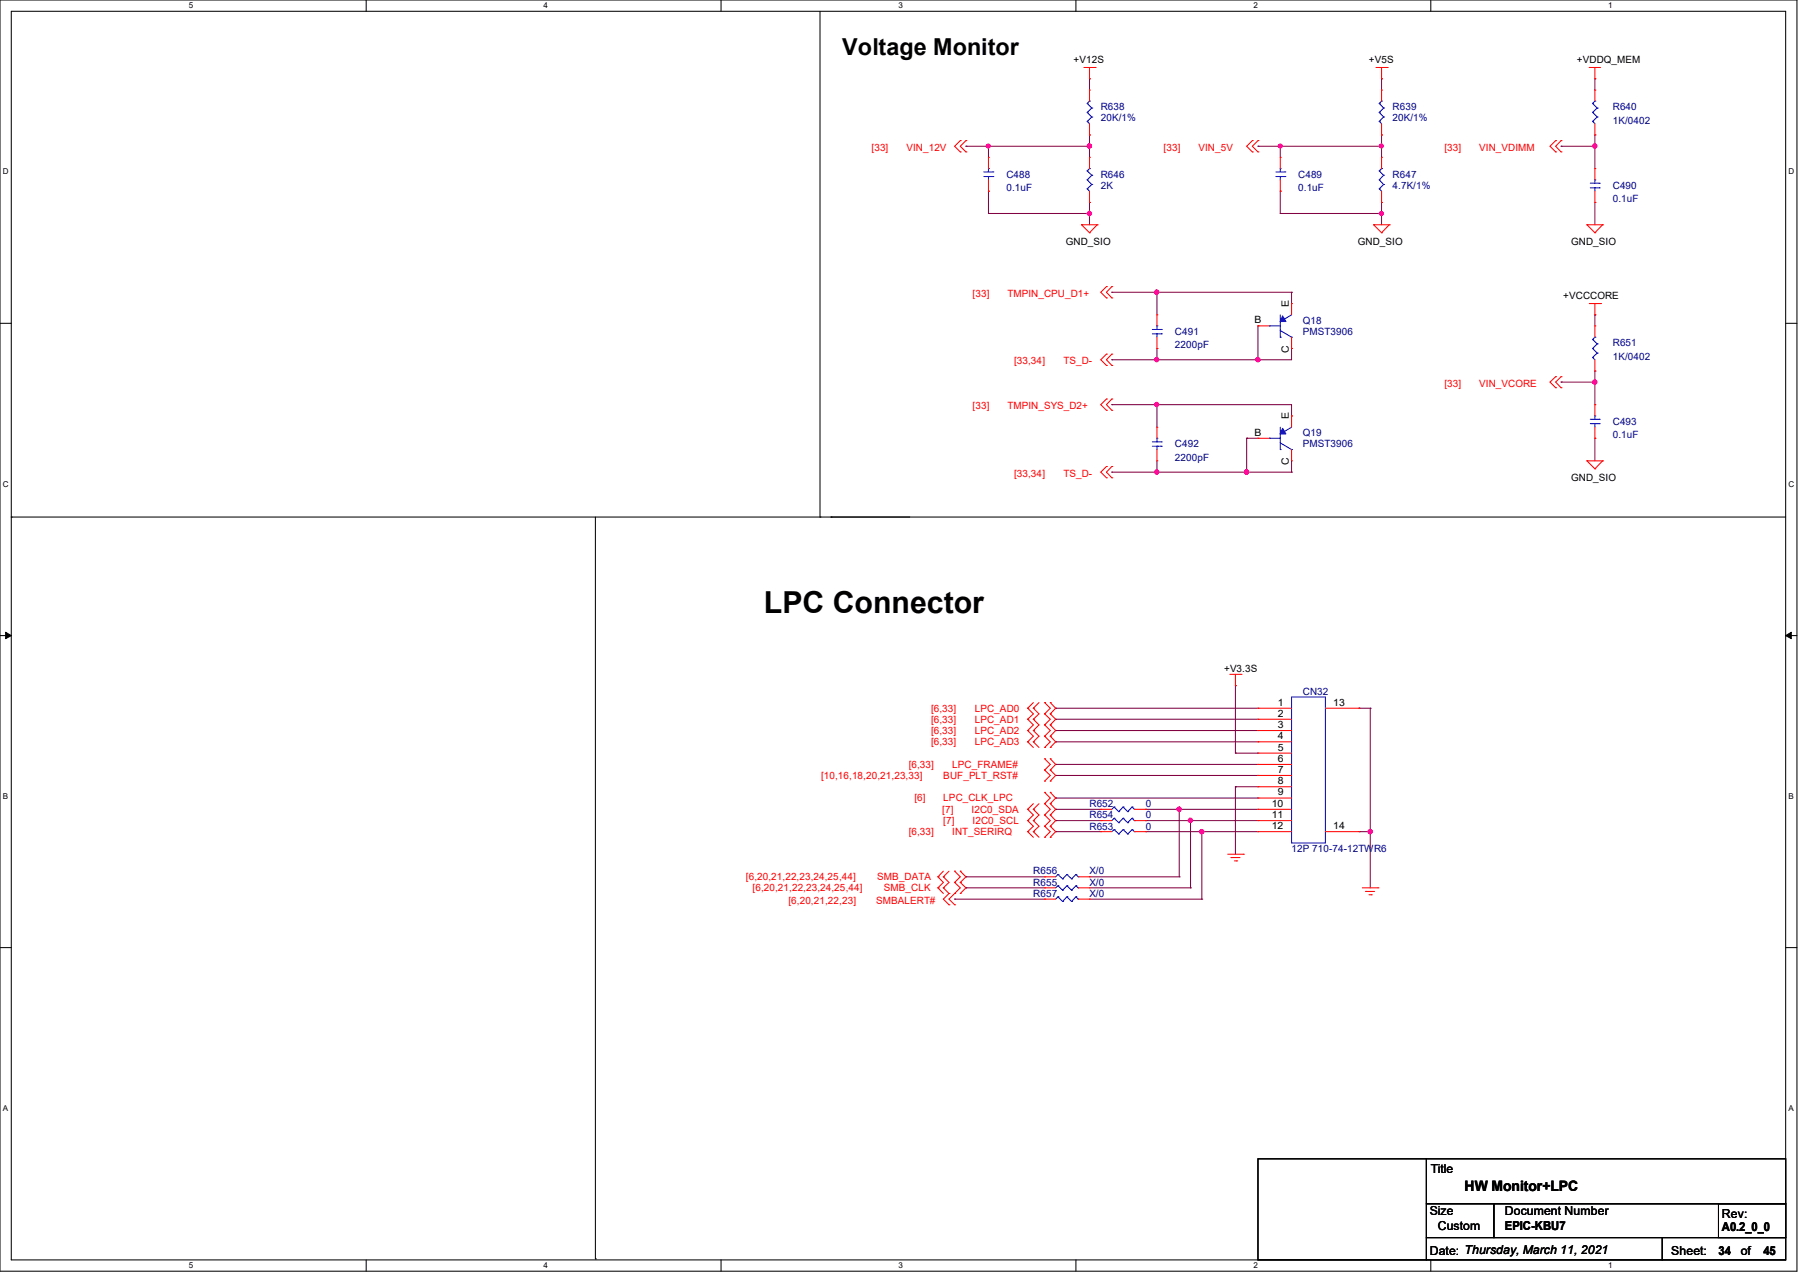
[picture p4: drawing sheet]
<svg xmlns="http://www.w3.org/2000/svg" width="297mm" height="210mm" viewBox="0 0 297 210" stroke-linecap="round" stroke-linejoin="round" font-family="sans-serif">
<path d="M0 0h296.7v209.7h-296.7zM1.9 1.9h292.9v206h-292.9z" fill="none" stroke="#000" stroke-width=".17"/>
<g fill="#fff">
<path d="M31.2 .2h.7v1.5h-.7z"/>
<path d="M31.2 208.1h.7v1.4h-.7z"/>
</g>
<path d="M60.5 0v1.9M60.5 207.9v1.8" fill="none" stroke="#000" stroke-width=".17"/>
<g fill="#fff">
<path d="M89.7 .2h.8v1.5h-.8z"/>
<path d="M89.7 208.1h.8v1.4h-.8z"/>
</g>
<path d="M119 0v1.9M119 207.9v1.8" fill="none" stroke="#000" stroke-width=".17"/>
<g fill="#fff">
<path d="M148.3 .2h.8v1.5h-.8z"/>
<path d="M148.3 208.1h.8v1.4h-.8z"/>
</g>
<path d="M177.6 0v1.9M177.6 207.9v1.8" fill="none" stroke="#000" stroke-width=".17"/>
<g fill="#fff">
<path d="M206.9 .2h.7v1.5h-.7z"/>
<path d="M206.9 208.1h.7v1.4h-.7z"/>
</g>
<path d="M236.2 0v1.9M236.2 207.9v1.8" fill="none" stroke="#000" stroke-width=".17"/>
<g fill="#fff">
<path d="M265.5 .2h.7v1.5h-.7z"/>
<path d="M265.5 208.1h.7v1.4h-.7z"/>
<path d="M.5 27.6h.9v1.5h-.9z"/>
<path d="M295.3 27.6h.9v1.5h-.9z"/>
<path d="M.5 79.1h.9v1.5h-.9z"/>
<path d="M295.3 79.1h.9v1.5h-.9z"/>
</g>
<path d="M0 53.3h1.9M294.8 53.3h1.9" fill="none" stroke="#000" stroke-width=".17"/>
<g fill="#fff">
<path d="M.5 130.6h.8v1.5h-.8z"/>
<path d="M295.3 130.6h.8v1.5h-.8z"/>
</g>
<path d="M0 104.9h1.9M294.8 104.9h1.9" fill="none" stroke="#000" stroke-width=".17"/>
<path d="M.9 104.3l1 .6-1 .5zM294.8 104.9l.9-.6v1.1z" fill="#000" stroke="#000" stroke-width=".17"/>
<g fill="#fff">
<path d="M.5 182.1h.8v1.5h-.8z"/>
<path d="M295.3 182.1h.8v1.5h-.8z"/>
</g>
<g fill="none" stroke="#000" stroke-width=".17">
<path d="M135.4 1.9v83.4M1.9 85.3h.1M1.9 85.3h292.9M98.3 85.3v122.4M135.4 85.3h.1M137.2 85.3h.1M0 156.3h1.9M294.8 156.3h1.9M207.7 191.2h27.8v16.7h-27.8zM235.5 198.6h11.1v5.6h-11.1zM235.5 191.2h59.3v7.4h-59.3zM246.6 198.6h48.2v5.6h-48.2z"/>
<path d="M283.7 198.6h11.1v5.6h-11.1zM98.3 207.7h.1M235.5 204.2h38.9v3.7h-38.9zM274.4 204.2h20.4v3.7h-20.4z"/>
</g>
<g fill="none" stroke="#800040" stroke-width=".17">
<path d="M179.9 13h.1M179.9 13v1.9M228.1 13h.1M228.1 13v1.9M263.3 13h.1M263.3 13v1.9M159.5 24.1h.1M159.5 24.1h20.4M163.2 31.5h.1M163.2 24.1h.1M163.2 35.2h.1M163.2 24.1v1.9"/>
<path d="M163.2 31.5v3.7M163.2 35.2h16.7M179.9 24.1h.1M179.9 35.2h.1M179.9 22.3h.1M179.9 33.4h.1M179.9 22.3v3.7M179.9 33.4v3.7M207.7 24.1h.1M207.7 24.1h20.4M211.4 24.1h.1M211.4 31.5h.1"/>
<path d="M211.4 35.2h.1M211.4 35.2h16.7M211.4 24.1v1.9M211.4 31.5v3.7M228.1 22.3h.1M228.1 24.1h.1M228.1 35.2h.1M228.1 33.4h.1M228.1 22.3v3.7M228.1 33.4v3.7M257.7 24.1h.1M257.7 24.1h5.6"/>
<path d="M263.3 24.1h.1M263.3 33.4h.1M263.3 22.3h.1M263.3 22.3v5.5M263.3 33.4v3.7M183.6 48.2h.1M183.6 59.4h.1M183.6 48.2h29.6M191 48.2h.1M191 57.5h.1M191 59.4h.1M191 48.2v3.7"/>
<path d="M191 57.5v1.9M207.7 59.4h.1M207.7 53.8h.1M207.7 53.8v5.6M213.2 57.5h.1M213.2 48.2h.1M213.2 48.2v1.9M213.2 57.5v1.9h-29.6M263.3 51.9h.1M263.3 51.9v1.9M183.6 77.9h.1M183.6 66.8h.1"/>
<path d="M183.6 66.8h29.6v1.8M183.6 77.9h29.6M191 66.8h.1M191 77.9h.1M191 66.8v3.7M191 76v1.9M205.8 72.3h.1M205.8 77.9h.1M205.8 72.3h1.9M205.8 72.3v5.6M213.2 68.6h.1M213.2 77.9h.1"/>
<path d="M213.2 76v1.9M257.7 63h.1M257.7 63h5.6M263.3 61.2h.1M263.3 72.3h.1M263.3 63h.1M263.3 61.2v5.6M263.3 72.3v3.7M174.3 118.7h.1M174.3 116.8h.1M174.3 118.7h33.4M174.3 116.8h33.4"/>
<path d="M204 113.1h.1M204 113.1v11.1M224.4 116.8h.1M224.4 116.8h1.8M226.2 116.8h.1M226.2 116.8v29.7M174.3 126.1h.1M174.3 120.5h.1M174.3 122.4h.1M174.3 127.9h.1M174.3 131.7h.1M174.3 133.5h.1"/>
<path d="M174.3 135.4h.1M174.3 137.2h.1M174.3 126.1h33.4M174.3 120.5h33.4M174.3 122.4h33.4M174.3 137.2h7.4M174.3 127.9h33.4M174.3 131.7h33.4M174.3 135.4h7.4M174.3 133.5h7.4M189.1 133.5h.1M189.1 135.4h.1"/>
<path d="M189.1 137.2h.1M189.1 137.2h18.6M189.1 135.4h18.6M189.1 133.5h18.6M194.7 133.5h.1M194.7 133.5v11.2M196.6 135.4h.1M196.6 135.4v11.1M198.4 137.2h.1M198.4 137.2v11.1M204 129.8h.1M204 124.2h.1"/>
<path d="M204 129.8v11.1M204 124.2h3.7M204 129.8h3.7M224.4 137.2h.1M224.4 137.2h1.8M226.2 137.2h.1M157.6 148.3h.1M157.6 148.3h14.9M159.5 144.7h.1M159.5 146.5h.1M159.5 144.7h13M159.5 146.5h13"/>
<path d="M179.9 144.7h14.8M179.9 148.3h18.5M179.9 146.5h16.7M194.7 144.7h.1M196.6 146.5h.1M198.4 148.3h.1"/>
</g>
<g fill="#f0f" stroke="#f0f" stroke-width=".17">
<circle cx="191" cy="77.9" r=".35"/>
<circle cx="263.3" cy="24.1" r=".36"/>
<circle cx="263.3" cy="63" r=".36"/>
<circle cx="191" cy="66.7" r=".35"/>
<circle cx="179.9" cy="24.1" r=".36"/>
<circle cx="163.2" cy="24.1" r=".33"/>
<circle cx="179.9" cy="35.2" r=".36"/>
<circle cx="228.1" cy="24.1" r=".33"/>
<circle cx="211.4" cy="24.1" r=".33"/>
<circle cx="228.1" cy="35.2" r=".33"/>
<circle cx="191" cy="48.2" r=".35"/>
<circle cx="191" cy="59.3" r=".35"/>
<circle cx="207.7" cy="59.3" r=".36"/>
<circle cx="205.8" cy="77.9" r=".36"/>
<circle cx="196.5" cy="135.3" r=".36"/>
<circle cx="194.7" cy="133.5" r=".36"/>
<circle cx="198.4" cy="137.2" r=".36"/>
<circle cx="226.2" cy="137.2" r=".36"/>
</g>
<g fill="none" stroke="#f00" stroke-width=".17">
<path d="M178.9 11.1h1.9M179.9 13h.1M179.9 14.9h.1M179.9 11.1v1.9M179.9 14.9v1.8M180.8 11.1h.1M227.2 11.1h1.8M228.1 13h.1M228.1 14.9h.1M228.1 11.1v1.9M228.1 14.9v1.8M229 11.1h.1"/>
<path d="M262.4 11.1h.1M262.4 11.1h1.8M263.3 13h.1M263.3 14.9h.1M263.3 11.1v1.9M263.3 14.9v1.8M158.5 23.2h.1M158.5 25.1h.1M158.5 23.2l-.9 .9 .9 1M159.5 23.2h.1M159.5 25.1h.1M159.5 23.2l-1 .9 1 1"/>
<path d="M163.2 31.5h.1M163.2 26h.1M163.2 26v1.8M163.2 29.7v1.8M178.6 37.1h.1M178.6 37.1h2.5M178.6 37.1l1.3 1.3M179.9 38.4h.1M179.9 33.4h.1M179.9 26h.1M179.9 22.3h.1M179.9 20.4v1.9"/>
<path d="M179.9 26v1.8M179.9 31.5v1.9M181.1 37.1h.1M181.1 37.1l-1.2 1.3M206.8 23.2h.1M206.8 25.1h.1M206.8 23.2l-1 .9 1 1M207.7 23.2h.1M207.7 25.1h.1M207.7 23.2l-.9 .9 .9 1M211.4 31.5h.1M211.4 26h.1"/>
<path d="M211.4 26v1.8M211.4 29.7v1.8M226.8 37.1h.1M226.8 37.1h2.6M226.8 37.1l1.3 1.3M228.1 38.4h.1M228.1 33.4h.1M228.1 26h.1M228.1 22.3h.1M228.1 20.4v1.9M228.1 26v1.8M228.1 31.5v1.9"/>
<path d="M229.4 37.1h.1M229.4 37.1l-1.3 1.3M256.8 23.2h.1M256.8 25.1h.1M256.8 23.2l-.9 .9 .9 1M257.7 23.2h.1M257.7 25.1h.1M257.7 23.2l-.9 .9 .9 1M262 37.1h.1M262 37.1h2.6M262 37.1l1.3 1.3M263.3 38.4h.1"/>
<path d="M263.3 22.3h.1M263.3 33.4h.1M263.3 27.8h.1M263.3 20.4v1.9M263.3 27.8v1.9M263.3 31.5v1.9M264.6 37.1h.1M264.6 37.1l-1.3 1.3M182.7 47.3h.1M182.7 49.1h.1M182.7 58.4h.1M182.7 47.3l-1 .9 1 .9"/>
<path d="M182.7 58.4l-1 1 1 .9M183.6 47.3h.1M183.6 49.1h.1M183.6 58.4h.1M183.6 47.3l-.9 .9 .9 .9M183.6 58.4l-.9 1 .9 .9M191 57.5h.1M191 51.9h.1M191 51.9v1.9M191 55.6v1.9M207.7 53.8h.1M207.7 53.8h1.8"/>
<path d="M213.2 50.1h.1M213.2 57.5h.1M213.2 50.1v1.8M213.2 55.6v1.9M262.4 50.1h1.8M263.3 51.9h.1M263.3 53.8h.1M263.3 50.1v1.8M263.3 53.8v1.8M263.3 59.4v1.8M264.2 50.1h.1M182.7 60.3h.1"/>
<path d="M182.7 77h.1M182.7 78.8h.1M182.7 65.8h.1M182.7 67.7h.1M182.7 77l-1 .9 1 .9M182.7 65.8l-1 1 1 .9M183.6 60.3h.1M183.6 77h.1M183.6 78.8h.1M183.6 65.8h.1M183.6 67.7h.1M183.6 77l-.9 .9 .9 .9"/>
<path d="M183.6 65.8l-.9 1 .9 .9M191 76h.1M191 70.5h.1M191 70.5v1.8M191 74.2v1.8M207.7 72.3h.1M207.7 72.3h1.8M213.2 68.6h.1M213.2 76h.1M213.2 68.6v1.9M213.2 74.2v1.8M256.8 62.1h.1"/>
<path d="M256.8 64h.1M256.8 62.1l-.9 .9 .9 1M257.7 62.1h.1M257.7 64h.1M257.7 62.1l-.9 .9 .9 1M262 76h.1M262 76h2.6M262 76l1.3 1.3M263.3 77.3h.1M263.3 61.2h.1M263.3 72.3h.1M263.3 66.8h.1"/>
<path d="M263.3 66.8v1.8M263.3 70.5v1.8M264.6 76h.1M264.6 76l-1.3 1.3M169.7 118.7h.1M169.7 116.8h.1M169.7 118.7l.9 .9-.9 .9M169.7 116.8l.9 1-.9 .9M170.6 118.7h.1M170.6 116.8h.1M170.6 118.7l.9 .9-.9 .9M170.6 116.8l.9 1-.9 .9"/>
<path d="M170.6 115.9l-.9 .9M171.5 115.9l-.9 .9M172.5 119.6h.1M172.5 117.8h.1M172.5 115.9h.1M172.5 117.8l.9 .9-.9 .9M172.5 119.6l.9 .9-.9 1M172.5 115.9l.9 .9-.9 1M173.4 119.6h.1M173.4 117.8h.1M173.4 115.9h.1M173.4 119.6l.9 .9-.9 1"/>
<path d="M173.4 117.8l.9 .9-.9 .9M173.4 115.9l.9 .9-.9 1M203 111.3h1.9M204 113.1h.1M204 111.3v1.8M204.9 111.3h.1M207.7 116.8h.1M207.7 118.7h.1M207.7 116.8h5.5M207.7 118.7h5.5M218.8 116.8h5.6M224.4 116.8h.1"/>
<path d="M169.7 122.4h.1M169.7 120.5h.1M169.7 137.2h.1M169.7 135.4h.1M169.7 133.5h.1M169.7 122.4l.9 .9M169.7 120.5l.9 1-.9 .9M169.7 137.2l.9 .9M169.7 135.4l.9 .9-.9 .9M169.7 133.5l.9 1-.9 .9M170.6 122.4h.1M170.6 120.5h.1"/>
<path d="M170.6 137.2h.1M170.6 135.4h.1M170.6 133.5h.1M170.6 122.4l.9 .9M170.6 120.5l.9 1-.9 .9M170.6 133.5l.9 1-.9 .9M170.6 137.2l.9 .9M170.6 135.4l.9 .9-.9 .9M170.6 132.6l-.9 .9M171.5 132.6l-.9 .9M172.5 123.3h.1M172.5 121.5h.1"/>
<path d="M172.5 127h.1M172.5 125.2h.1M172.5 128.9h.1M172.5 138.1h.1M172.5 136.3h.1M172.5 132.6h.1M172.5 130.7h.1M172.5 134.5h.1M172.5 121.5l.9 .9-.9 .9M172.5 125.2l.9 .9-.9 .9M172.5 127l.9 .9-.9 1M172.5 136.3l.9 .9-.9 .9"/>
<path d="M172.5 130.7l.9 1-.9 .9M172.5 134.5l.9 .9-.9 .9M172.5 132.6l.9 .9-.9 1M173.4 121.5h.1M173.4 123.3h.1M173.4 125.2h.1M173.4 127h.1M173.4 128.9h.1M173.4 136.3h.1M173.4 138.1h.1M173.4 130.7h.1M173.4 132.6h.1"/>
<path d="M173.4 134.5h.1M173.4 121.5l.9 .9-.9 .9M173.4 125.2l.9 .9-.9 .9M173.4 127l.9 .9-.9 1M173.4 136.3l.9 .9-.9 .9M173.4 130.7l.9 1-.9 .9M173.4 134.5l.9 .9-.9 .9M173.4 132.6l.9 .9-.9 1M181.7 133.5h.1M181.7 135.4h.1M181.7 137.2h.1M181.7 133.5h1.9"/>
<path d="M181.7 135.4h1.9M181.7 137.2h1.9M187.3 133.5h1.8M187.3 135.4h1.8M187.3 137.2h1.8M189.1 133.5h.1M189.1 135.4h.1M189.1 137.2h.1M207.7 120.5h.1M207.7 122.4h.1M207.7 124.2h.1M207.7 126.1h.1"/>
<path d="M207.7 127.9h.1M207.7 129.8h.1M207.7 131.7h.1M207.7 133.5h.1M207.7 135.4h.1M207.7 137.2h.1M207.7 133.5h5.5M207.7 135.4h5.5M207.7 120.5h5.5M207.7 122.4h5.5M207.7 124.2h5.5M207.7 126.1h5.5"/>
<path d="M207.7 127.9h5.5M207.7 129.8h5.5M207.7 131.7h5.5M207.7 137.2h5.5M218.8 137.2h5.6M224.4 137.2h.1M154.9 144.7h.1M154.9 146.5h.1M154.9 144.7l.8 .9-.8 .9M154.9 146.5l.8 .9M155.7 144.7h.1M155.7 146.5h.1"/>
<path d="M155.7 144.7l1 .9-1 .9M155.7 143.7l-.8 1M155.7 146.5l1 .9M156.7 147.4h.1M156.7 149.3h.1M156.7 143.7l-1 1M156.7 147.4l-1 .9 1 1M157.6 145.6h.1M157.6 143.7h.1M157.6 147.4h.1M157.6 149.3h.1M157.6 143.7l.9 1-.9 .9"/>
<path d="M157.6 145.6l.9 .9-1.8 1.8 .9 1M158.5 143.7h.1M158.5 145.6h.1M158.5 147.4h.1M158.5 143.7l1 1-1 .9M158.5 145.6l1 .9-1 .9M172.5 144.7h.1M172.5 146.5h.1M172.5 148.3h.1M172.5 146.5h1.8M172.5 144.7h1.8M172.5 148.3h1.8"/>
<path d="M178 146.5h1.9M178 144.7h1.9M178 148.3h1.9M179.9 144.7h.1M179.9 146.5h.1M179.9 148.3h.1M202.7 140.9h2.6M203.2 141.5h.1M203.2 141.5h1.5M203.8 142h.4M204.2 142h.1M205.3 140.9h.1"/>
<path d="M224.9 146.5h2.6M225.5 147.1h.1M225.5 147.1h1.4M226 147.6h.4M226.4 147.6h.1M227.5 146.5h.1"/>
</g>
<g fill="none" stroke="#00f" stroke-width=".17">
<path d="M179.5 17.1h.1M179.5 18.5h.1M179.5 17.1l.8 .7M179.5 18.5l.8 .8M179.9 16.7h.1M179.9 16.7l-.4 .4M180.3 19.3h.1M180.3 17.8h.1M180.3 19.3l-.8 .7M180.3 17.8l-.8 .7M227.7 17.1h.1M227.7 18.5h.1"/>
<path d="M227.7 17.1l.7 .7M227.7 18.5l.7 .8M228.1 16.7h.1M228.1 16.7l-.4 .4M228.4 19.3h.1M228.4 17.8h.1M228.4 19.3l-.7 .7M228.4 17.8l-.7 .7M262.9 17.1h.1M262.9 18.5h.1M262.9 17.1l.8 .7M262.9 18.5l.8 .8"/>
<path d="M263.3 16.7h.1M263.3 16.7l-.4 .4M263.7 19.3h.1M263.7 17.8h.1M263.7 19.3l-.8 .7M263.7 17.8l-.8 .7M162.4 28.4h1.5M162.4 29.1h1.5M163.2 27.8h.1M163.2 29.1h.1M163.2 27.8v.6M163.2 29.1v.6"/>
<path d="M163.9 28.4h.1M163.9 29.1h.1M179.5 28.2h.1M179.5 31.2h.1M179.5 29.7h.1M179.5 20h.1M179.5 28.2l.8 .7M179.5 31.2l.4 .3M179.5 29.7l.8 .7M179.5 20l.4 .4M179.9 27.8h.1M179.9 27.8l-.4 .4"/>
<path d="M180.3 30.4h.1M180.3 28.9h.1M180.3 30.4l-.8 .8M180.3 28.9l-.8 .8M210.7 28.4h1.4M210.7 29.1h1.4M211.4 27.8h.1M211.4 29.1h.1M211.4 27.8v.6M211.4 29.1v.6M212.1 28.4h.1M212.1 29.1h.1"/>
<path d="M227.7 28.2h.1M227.7 31.2h.1M227.7 29.7h.1M227.7 20h.1M227.7 28.2l.7 .7M227.7 31.2l.4 .3M227.7 29.7l.7 .7M227.7 20l.4 .4M228.1 27.8h.1M228.1 27.8l-.4 .4M228.4 30.4h.1M228.4 28.9h.1"/>
<path d="M228.4 30.4l-.7 .8M228.4 28.9l-.7 .8M262.6 30.2h1.4M262.6 31h1.4M262.9 20h.1M262.9 20l.4 .4M263.3 29.7h.1M263.3 31h.1M263.3 29.7v.5M263.3 31v.5M264 30.2h.1M264 31h.1"/>
<path d="M190.2 54.4h1.5M190.2 55.1h1.5M191 53.8h.1M191 55.1h.1M191 53.8v.6M191 55.1v.5M191.7 54.4h.1M191.7 55.1h.1M209.5 53.8h.1M209.5 53.8h1.9M211.4 55.6h.1M211.4 53h.1"/>
<path d="M211.4 51.9v3.7M211.4 54.5l1.8 1.1M213.2 55.6h.1M213.2 51.9l-1.8 1.1M262.9 56h.1M262.9 59h.1M262.9 57.5h.1M262.9 56l.8 .7M262.9 59l.4 .4M262.9 57.5l.8 .8M263.3 55.6h.1M263.3 55.6l-.4 .4"/>
<path d="M263.7 58.3h.1M263.7 56.7h.1M263.7 56.7l-.8 .8M263.7 58.3l-.8 .7M190.2 72.9h1.5M190.2 73.6h1.5M191 72.3h.1M191 73.6h.1M191 72.3v.6M191 73.6v.6M191.7 72.9h.1M191.7 73.6h.1"/>
<path d="M209.5 72.3h.1M209.5 72.3h1.9M211.4 74.2h.1M211.4 71.6h.1M211.4 70.5v3.7M211.4 73.1l1.8 1.1M213.2 74.2h.1M213.2 70.5l-1.8 1.1M262.6 69.2h1.4M262.6 69.9h1.4M263.3 68.6h.1M263.3 69.9h.1"/>
<path d="M263.3 68.6v.6M263.3 69.9v.6M264 69.2h.1M264 69.9h.1M213.2 115h5.6v24.1h-5.6zM183.9 133.1h.1M183.9 135h.1M183.9 136.9h.1M183.9 133.1l-.3 .4M183.9 133.1l.8 .8M183.9 135l-.3 .4M183.9 135l.8 .7"/>
<path d="M183.9 136.9l-.3 .3M183.9 136.9l.8 .7M184.7 133.9h.1M184.7 135.7h.1M184.7 137.6h.1M185.4 133.1h.1M185.4 135h.1M185.4 136.9h.1M185.4 133.1l-.7 .8M185.4 133.1l.8 .8M185.4 135l-.7 .7M185.4 136.9l-.7 .7"/>
<path d="M185.4 135l.8 .7M185.4 136.9l.8 .7M186.2 133.9h.1M186.2 135.7h.1M186.2 137.6h.1M186.9 133.1h.1M186.9 135h.1M186.9 136.9h.1M186.9 133.1l-.7 .8M186.9 133.1l.4 .4M186.9 135l-.7 .7M186.9 136.9l-.7 .7"/>
<path d="M186.9 135l.4 .4M186.9 136.9l.4 .3M187.3 133.5h.1M187.3 135.4h.1M187.3 137.2h.1M174.7 144.3h.1M174.7 146.1h.1M174.7 148h.1M174.7 144.3l-.4 .4M174.7 144.3l.7 .7M174.7 146.1l-.4 .4M174.7 146.1l.7 .8"/>
<path d="M174.7 148l-.4 .3M174.7 148l.7 .7M175.4 145h.1M175.4 146.9h.1M175.4 148.7h.1M176.1 144.3h.1M176.1 146.1h.1M176.1 148h.1M176.1 144.3l-.7 .7M176.1 144.3l.8 .7M176.1 146.1l-.7 .8M176.1 146.1l.8 .8"/>
<path d="M176.1 148l-.7 .7M176.1 148l.8 .7M176.9 145h.1M176.9 146.9h.1M176.9 148.7h.1M177.6 144.3h.1M177.6 146.1h.1M177.6 148h.1M177.6 144.3l-.7 .7M177.6 144.3l.4 .4M177.6 146.1l-.7 .8M177.6 146.1l.4 .4"/>
<path d="M177.6 148l-.7 .7M177.6 148l.4 .3M178 144.7h.1M178 146.5h.1M178 148.3h.1"/>
</g>
<g fill="#00f" stroke="#00f" stroke-width=".17">
<path d="M211.8 52.1l.5 .9h-.9z"/>
<path d="M211.8 70.7l.5 .9h-.9z"/>
</g>
<text font-size="5" x="126.1" y="101">LPC Connector</text>
<text font-size="3.9" x="139.1" y="9.1">Voltage Monitor</text>
<text font-size="2.4" x="241.8" y="196.5">HW Monitor+LPC</text>
<g font-size="2">
<text x="236.2" y="193.5">Title</text>
<text x="236" y="200.5">Size</text>
<text x="237.4" y="202.9">Custom</text>
<text x="248.5" y="200.5">Document Number</text>
<text x="248.5" y="202.9">EPIC-KBU7</text>
<text x="284.3" y="200.9">Rev:</text>
<text x="284.3" y="203.1">A0.2_0_0</text>
<text x="236" y="207">Date: Thursday, March 11, 2021</text>
<text x="275.9" y="207">Sheet:</text>
<text x="283.7" y="207">34</text>
<text x="287.4" y="207">of</text>
<text x="291.1" y="207">45</text>
</g>
<g font-size="1.7">
<text x="177.2" y="10.4">+V12S</text>
<text x="226" y="10.4">+V5S</text>
<text x="260.3" y="10.4">+VDDQ_MEM</text>
<text x="176" y="40.4">GND_SIO</text>
<text x="224.2" y="40.4">GND_SIO</text>
<text x="259.4" y="40.4">GND_SIO</text>
<text x="207.1" y="53.3">B</text>
<text x="212.8" y="50.6" transform="rotate(-90 212.8 50.6)">E</text>
<text x="258.1" y="49.3">+VCCCORE</text>
<text x="212.8" y="58.2" transform="rotate(-90 212.8 58.2)">C</text>
<text x="207.1" y="71.9">B</text>
<text x="212.8" y="69.2" transform="rotate(-90 212.8 69.2)">E</text>
<text x="212.8" y="76.7" transform="rotate(-90 212.8 76.7)">C</text>
<text x="259.4" y="79.4">GND_SIO</text>
<text x="202.1" y="110.9">+V3.3S</text>
<text x="210.9" y="116.4">1</text>
<text x="210.9" y="118.2">2</text>
<text x="220.1" y="116.4">13</text>
<text x="210.9" y="120.1">3</text>
<text x="210.9" y="122">4</text>
<text x="210.9" y="123.8">5</text>
<text x="210.9" y="125.7">6</text>
<text x="210.9" y="127.5">7</text>
<text x="210.9" y="129.4">8</text>
<text x="210.9" y="131.2">9</text>
<text x="210" y="133.1">10</text>
<text x="210" y="135">11</text>
<text x="210" y="136.8">12</text>
<text x="220.1" y="136.8">14</text>
</g>
<g font-size="1.7" fill="#000080">
<text x="181.7" y="18.2">R638</text>
<text x="181.7" y="20">20K/1%</text>
<text x="229.9" y="18.2">R639</text>
<text x="229.9" y="20">20K/1%</text>
<text x="266.3" y="18.2">R640</text>
<text x="266.3" y="20.4">1K/0402</text>
<text x="166.2" y="29.3">C488</text>
<text x="181.7" y="29.3">R646</text>
<text x="214.3" y="29.3">C489</text>
<text x="229.9" y="29.3">R647</text>
<text x="166.2" y="31.5">0.1uF</text>
<text x="181.7" y="31.2">2K</text>
<text x="214.3" y="31.5">0.1uF</text>
<text x="229.9" y="31.2">4.7K/1%</text>
<text x="266.3" y="31.2">C490</text>
<text x="266.3" y="33.4">0.1uF</text>
<text x="215.1" y="53.4">Q18</text>
<text x="194" y="55.2">C491</text>
<text x="194" y="57.5">2200pF</text>
<text x="215.1" y="55.2">PMST3906</text>
<text x="266.3" y="57.1">R651</text>
<text x="266.3" y="59.4">1K/0402</text>
<text x="215.1" y="72">Q19</text>
<text x="266.3" y="70.1">C493</text>
<text x="194" y="73.8">C492</text>
<text x="194" y="76">2200pF</text>
<text x="215.1" y="73.8">PMST3906</text>
<text x="266.3" y="72.3">0.1uF</text>
<text x="215.1" y="114.6">CN32</text>
<text x="179.9" y="133.1">R652</text>
<text x="179.9" y="135">R654</text>
<text x="179.9" y="136.9">R653</text>
<text x="189.1" y="133.1">0</text>
<text x="189.1" y="135">0</text>
<text x="189.1" y="136.9">0</text>
<text x="213.2" y="140.5">12P 710-74-12TWR6</text>
<text x="170.6" y="144.3">R656</text>
<text x="170.6" y="146.1">R655</text>
<text x="170.6" y="148">R657</text>
<text x="179.9" y="144.3">X/0</text>
<text x="179.9" y="146.1">X/0</text>
<text x="179.9" y="148">X/0</text>
</g>
<g font-size="1.7" fill="#f00">
<text x="143.9" y="24.8">[33]</text>
<text x="149.6" y="24.8">VIN_12V</text>
<text x="192.1" y="24.8">[33]</text>
<text x="197.9" y="24.8">VIN_5V</text>
<text x="238.5" y="24.8">[33]</text>
<text x="244.2" y="24.8">VIN_VDIMM</text>
<text x="160.6" y="48.9">[33]</text>
<text x="166.3" y="48.9">TMPIN_CPU_D1+</text>
<text x="167.4" y="60.1">[33,34]</text>
<text x="175.6" y="60.1">TS_D-</text>
<text x="238.5" y="63.8">[33]</text>
<text x="244.2" y="63.8">VIN_VCORE</text>
<text x="160.6" y="67.5">[33]</text>
<text x="166.3" y="67.5">TMPIN_SYS_D2+</text>
<text x="167.4" y="78.6">[33,34]</text>
<text x="175.6" y="78.6">TS_D-</text>
<text x="153.7" y="119.3">[6,33]</text>
<text x="153.7" y="117.4">[6,33]</text>
<text x="160.9" y="119.3">LPC_AD1</text>
<text x="160.9" y="117.4">LPC_AD0</text>
<text x="153.7" y="122.9">[6,33]</text>
<text x="153.7" y="121.1">[6,33]</text>
<text x="160.9" y="122.9">LPC_AD3</text>
<text x="160.9" y="121.1">LPC_AD2</text>
<text x="135.5" y="128.5">[10,16,18,20,21,23,33]</text>
<text x="150" y="126.7">[6,33]</text>
<text x="155.7" y="128.5">BUF_PLT_RST#</text>
<text x="157.2" y="126.7">LPC_FRAME#</text>
<text x="150" y="137.8">[6,33]</text>
<text x="151" y="132.2">[6]</text>
<text x="155.6" y="134.1">[7]</text>
<text x="155.7" y="132.2">LPC_CLK_LPC</text>
<text x="155.7" y="135.9">[7]</text>
<text x="157.2" y="137.8">INT_SERIRQ</text>
<text x="160.4" y="134.1">I2C0_SDA</text>
<text x="160.6" y="135.9">I2C0_SCL</text>
<text x="123.1" y="145.2">[6,20,21,22,23,24,25,44]</text>
<text x="124.2" y="147.1">[6,20,21,22,23,24,25,44]</text>
<text x="130.2" y="149.1">[6,20,21,22,23]</text>
<text x="144.7" y="149.1">SMBALERT#</text>
<text x="144.8" y="145.2">SMB_DATA</text>
<text x="145.9" y="147.1">SMB_CLK</text>
</g>
<g font-size="1.3">
<text x="31.2" y="1.4">5</text>
<text x="89.7" y="1.4">4</text>
<text x="148.3" y="1.4">3</text>
<text x="206.9" y="1.4">2</text>
<text x="265.5" y="1.4">1</text>
<text x=".5" y="28.8">D</text>
<text x="295.3" y="28.8">D</text>
<text x=".5" y="80.3">C</text>
<text x="295.3" y="80.3">C</text>
<text x=".5" y="131.8">B</text>
<text x="295.3" y="131.8">B</text>
<text x=".5" y="183.3">A</text>
<text x="295.3" y="183.3">A</text>
<text x="31.2" y="209.3">5</text>
<text x="89.7" y="209.3">4</text>
<text x="148.3" y="209.3">3</text>
<text x="206.9" y="209.3">2</text>
<text x="265.5" y="209.3">1</text>
</g>
</svg>
